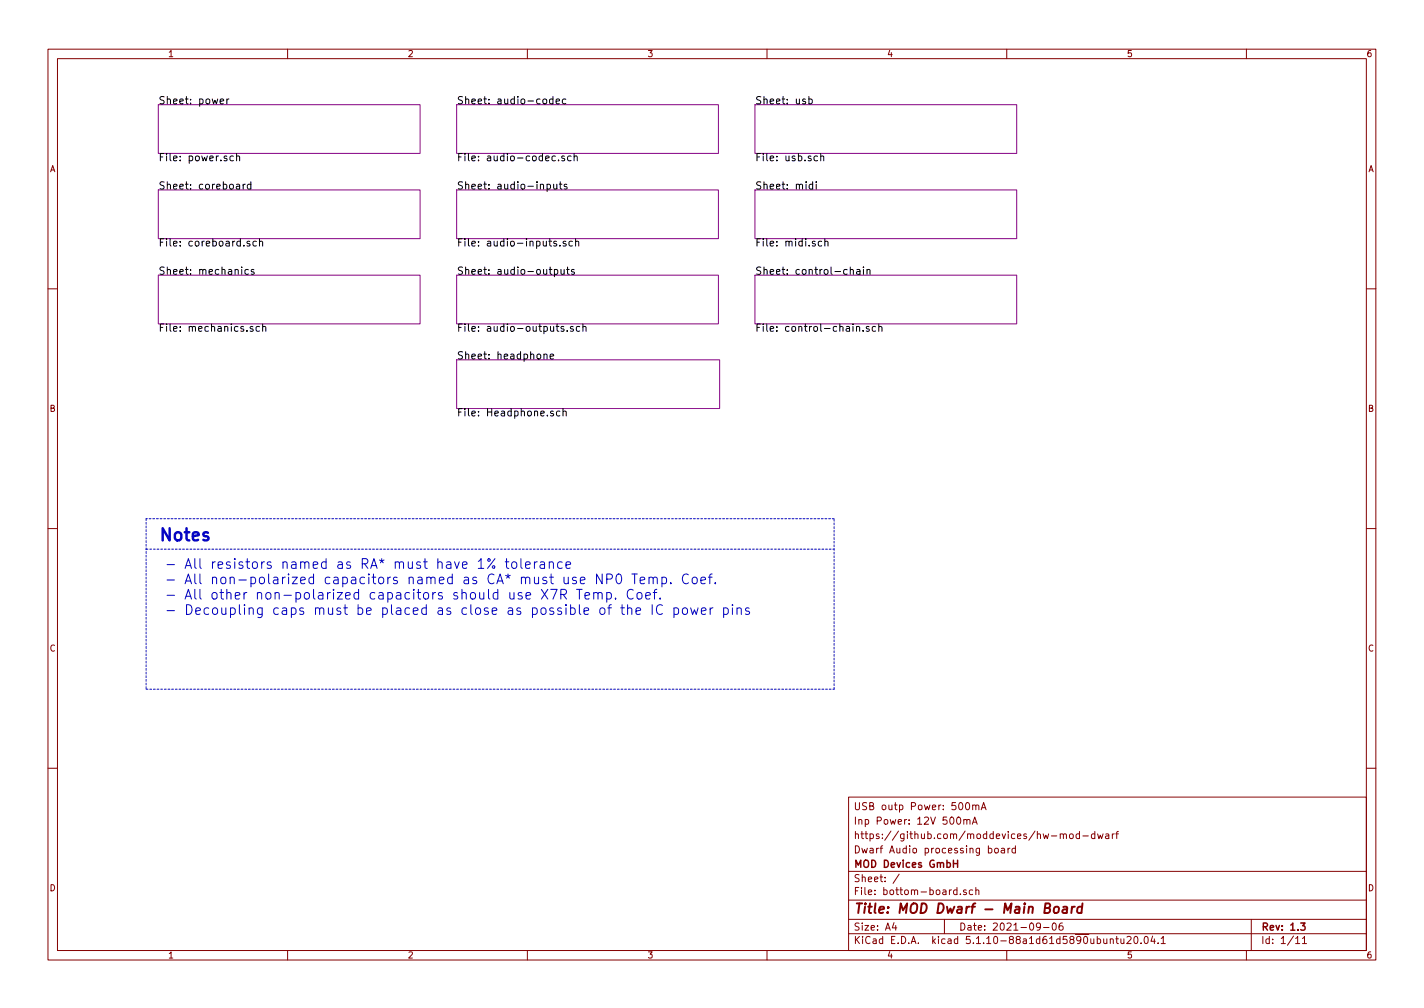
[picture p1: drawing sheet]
<svg xmlns="http://www.w3.org/2000/svg" width="297mm" height="210mm" viewBox="0 0 297 210" stroke-linecap="round" stroke-linejoin="round" font-family="sans-serif">
<g fill="none" stroke="#840000" stroke-width=".21">
<path d="M10 10.3h277v189.9h-277zM12 12.2h273v186.1h-273zM60 10.3v1.9M110 10.3v1.9M160 10.3v1.9M210 10.3v1.9M260 10.3v1.9M10 60.2h2M285 60.2h2M10 110.3h2M285 110.3h2M10 160.2h2"/>
<path d="M177 166.3h108v32h-108zM199.7 170.6l.2-.2a.8 .8 0 0 1 .5 .8 .8 .8 0 0 1-.5 .7l-.4-.5zM201 171.1l.3-.2 .3 .1 .1 .9M201 170.9v1M201.5 167.6l.3-.2a.8 .8 0 0 1 .5 .8 .8 .8 0 0 1-.5 .7l-.4-.6zM201.7 171.1l.2-.2 .4 .1v.9M202.8 171.9l.5-1.5 .5 1.5M202.9 168l.2-.1 .4 .1 .1 .9M202.9 167.9v1M203 171.5h.7M203.6 168.1l.2-.2 .3 .1 .1 .9M204.7 168.9l.5-1.5 .5 1.5"/>
<path d="M204.8 168.5h.7M206.2 177l.4-.1 .3 .3-.1 .6-.2 .1-.4-.1M207.5 177.1l.2-.2 .5 .2v.7l-.2 .1-.5-.1zM208.9 177h.6v.9M209.5 177.3l-.5 .1-.2 .2 .2 .3 .5-.1M210.3 176.9v1M210.7 176.9l-.4 .3M211.8 177l-.4-.1-.3 .3 .1 .6 .2 .1 .4-.1M211.8 176.4v1.5M221.2 174.1l.2-.2 .3 .1 .1 .9M221.2 173.9v1M221.8 174.1l.2-.2 .4 .1 .1 .9"/>
<path d="M223.2 174.1l.2-.2 .4 .2 .1 .5-.2 .2-.3 .1-.2-.1zM225.2 174l-.5-.1-.2 .3 .1 .6h.6M225.2 173.4v1.5M225.9 174.4h1.1M228.4 174l-.5-.1-.2 .3v.6l.2 .1 .5-.1M228.4 173.4v1.5M229 173.9l.2 1 .3-.7 .3 .7 .3-1M230.7 174h.5l.1 .9M231.3 174.3l-.5 .1-.2 .2 .2 .3 .5-.1M232 173.9v1M232.4 173.9l-.4 .3M232.7 173.9h.6"/>
<path d="M233.3 173.4l-.4 .3v1.2M285 160.2h2M60 198.3v1.9M110 198.3v1.9M160 198.3v1.9M177 194.8h108M177 191.8h108M177 187.8h108M177 181.8h108M186.5 192.5l-.4 1h1M186.8 193v1M187.6 182.3l-1.3 2"/>
<path d="M197 191.8v3M199.6 185.7l-.4-.1-.3 .3 .1 .6 .2 .1 .4-.1M199.6 185.1v1.5M200.3 186.5v.1M201.5 185.7l-.3-.1-.2 .2v.2l.5 .2v.3h-.5M202.9 185.7l-.4-.1-.3 .3 .1 .6 .2 .1 .4-.1M203.6 185.7l.2-.1 .3 .1 .1 .9M203.6 185.1v1.5M210 198.3v1.9M217 193.2l-.2 .3-.5-.1-.1-.2v-.4l.3-.3 .4 .1 .1 .2a1.01 1.01 0 0 1-.4 1.2h-.3M217.7 193.5h1.1M219.6 192.7l.4-.2a.86 .86 0 0 1-.2 1.5l-.2-.1-.1-.4z"/>
<path d="M221.6 192.5l-.4 .1a1.11 1.11 0 0 0-.1 1.3l.4 .1 .2-.1 .1-.5-.3-.3-.4 .1-.2 .2M231.6 196l.2-.2 .4 .1v.9M231.6 195.8v1M232.7 195.8h.6M232.9 195.3v1.3l.4 .2M233.8 195.8l.1 .9 .3 .1 .2-.1M234.4 195.8v1M235.1 195.5l.6-.2 .2 .5-.9 1h.9M236.7 195.4l.2-.1a.81 .81 0 0 1 .5 .8 .81 .81 0 0 1-.5 .7 1 1 0 0 1-.2-1.4zM238 196.7v.1M238.8 195.5l.3-.2a.86 .86 0 0 1-.1 1.5l-.2-.1-.1-.4zM240.4 195.2l-.3 1.1h.9"/>
<path d="M240.8 195.8v1M241.6 196.7v.1M242.2 195.8l.4-.5v1.5M242.2 196.8h.9M260 198.3v1.9M261 191.8v6.5M270.3 195.8l.4-.5v1.5M270.3 196.8h.8M271.7 195.8l.4-.5v1.5M271.7 196.8h.8"/>
</g>
<path d="M198.9 179.4v1.5M199.7 179.4v1.5M198.9 180.1h.8M271.3 192.5h.9l-.5 .6 .5 .1v.7l-.2 .1-.7-.1" fill="none" stroke="#840000" stroke-width=".3"/>
<path d="M220 189.3l.3-.2 .5 .2v.8l-.2 .2a.49 .49 0 0 1-.8-.2zM221.8 189.2h.8l-.1 1.2M222.6 189.6l-.7 .1a.4 .4 0 0 0-.3 .3 .4 .4 0 0 0 .2 .4l.7-.1M223.6 189.1l-.1 1.3M224.2 189.1l-.4 .1-.2 .3M225.7 189.2l-.5-.1-.4 .2-.1 .8 .3 .3 .6-.1M225.8 188.4l-.2 2" fill="none" stroke="#840000" stroke-width=".41"/>
<path d="M33 39.6h54.6v10.2h-54.6zM33 21.8h54.6v10.2h-54.6zM95.2 21.8h54.7v10.2h-54.7zM95.2 39.6h54.7v10.2h-54.7zM157.5 39.6h54.6v10.2h-54.6zM157.5 21.8h54.6v10.2h-54.6zM33 57.4h54.6v10.2h-54.6zM95.2 57.4h54.7v10.2h-54.7zM157.5 57.4h54.6v10.2h-54.6zM95.2 75.1h54.9v10.1h-54.9z" fill="none" stroke="#840084" stroke-width=".21"/>
<g fill="none" stroke="#000" stroke-width=".21">
<path d="M45.9 21.2l.8-.2-.1-.3-.4-.1-.3 .2 .1 .8h.6M47.3 20.6v1.1M47.8 20.6l-.5 .3M48.7 32.6l-.4-.1-.3 .3 .1 .7h.6M49.4 38.5h.5l.1 .9M49.4 32.7l.2-.2 .3 .1 .1 .9M49.4 32v1.5M50 38.8l-.5 .1-.2 .2 .2 .3h.5M50.7 38.4v1M51.2 38.4l-.5 .3M52.3 38.5l-.4-.1-.3 .3 .1 .7h.6M52.3 37.9v1.5"/>
<path d="M114.1 38.5l.5-.1 .2 .3-.1 .7h-.6M115.3 20.7l-.4-.1-.3 .3 .2 .7h.5M115.3 20.1v1.6M115.5 38.4l.1 1h.3l.3-.1M116 21.2l.7-.2v-.3l-.5-.1-.2 .2 .1 .8h.6M116.2 38.4v1M116.5 33.4v.1M116.7 38.4h.5M116.9 37.9v1.3l.3 .2M117.7 32.6l-.3-.1-.2 .2v.3l.5 .1v.4h-.5M118 20.7l-.4-.1-.3 .3 .1 .7h.6M118.2 38.5l-.3-.1-.2 .2v.3l.5 .1v.4h-.5"/>
<path d="M119.1 32.6l-.4-.1-.3 .3 .1 .7h.6M119.8 32.7l.2-.2 .3 .1 .1 .9M119.8 32v1.5M168.7 20.7l.5-.1 .2 .3-.1 .7h-.6M168.7 20.1v1.6M169.5 38.5l-.4-.1-.3 .3 .1 .7h.6M169.5 37.9v1.5M170.3 37.9v.1M170.3 38.4v1M170.5 32.6l-.4-.1-.3 .3 .2 .7h.5M171.2 32.7l.2-.2 .4 .1v.9M171.2 32v1.5"/>
<path d="M51.8 56.3l-.4-.1-.3 .3 .1 .6h.6M52.1 50.4l-.4-.1-.2 .2 .1 .2 .5 .2v.4h-.6M53 56.3l-.4-.1-.2 .2 .1 .2 .5 .2v.3h-.6M53.5 50.4l-.5-.1-.2 .3 .1 .7h.6M54.1 50.4l.3-.1 .3 .1 .1 .9M54.1 49.8v1.5M115.6 56.3l.5-.1 .3 .3-.2 .6h-.6M115.6 56.2v1.5M116.1 50.4l-.4-.1-.2 .2 .1 .2 .5 .2v.4h-.6M116.8 51.2v.1M117 56.2l.1 .9 .3 .1 .3-.1M117.7 56.2v1"/>
<path d="M118 50.4l-.3-.1-.3 .2 .1 .2 .5 .2v.4h-.6M118.2 56.2h.5M118.4 55.7v1.3l.3 .2M119.4 50.4l-.4-.1-.3 .3 .1 .7h.6M119.8 56.3l-.4-.1-.2 .2 .1 .2 .5 .2v.3h-.6M120.1 50.4l.2-.1 .3 .1 .1 .9M120.1 49.8v1.5M171.4 50.4l-.4-.1-.3 .3 .1 .7h.6M172.1 50.4l.2-.1 .3 .1 .1 .9M172.1 49.8v1.5M177.4 56.3l.2-.1 .3 .1 .1 .9M177.4 55.7v1.5"/>
<path d="M178.7 56.3h.6l.1 .9M179.4 56.6h-.5a.3 .3 0 0 0-.3 .3 .3 .3 0 0 0 .3 .3l.5-.1M180.1 55.7v.1M180.1 56.2v1M180.8 56.3l.3-.1 .3 .1 .1 .9M180.8 56.2v1M52.8 68.2l-.4-.1-.2 .2v.2l.6 .2v.3h-.6M54.1 68.2l-.4-.1-.3 .3 .1 .6h.6M54.8 68.2l.2-.1 .4 .1v.9M54.8 67.6v1.5M113.5 74l.2-.1h.3l.1 1M113.5 73.9v1"/>
<path d="M114.8 74.4l.7-.2-.1-.3h-.4l-.2 .2v.7h.6M117.6 68.2l-.4-.1-.2 .2 .1 .2 .5 .2v.3h-.6M118.3 69v.1M119.6 68.2l-.4-.1-.2 .2v.2l.6 .2v.3h-.6M120.9 68.2l-.4-.1-.3 .3 .1 .6h.6M121.6 68.2l.2-.1 .4 .1 .1 .9M121.6 67.6v1.5M178.7 68.2l.2-.1 .3 .1 .1 .9M180 69v.1M181.3 68.2l-.4-.1-.2 .2 .1 .2 .5 .2v.3h-.6M182.7 68.2l-.5-.1-.3 .3 .2 .6h.6M183.3 68.2l.2-.1 .4 .1 .1 .9"/>
<path d="M183.3 67.6v1.5M115.4 85.8l-.3-.1-.3 .2 .1 .3 .5 .1v.4h-.6M116.8 85.8l-.4-.1-.3 .3 .1 .7h.6M117.4 85.9l.3-.2 .3 .1 .1 1M117.4 85.2v1.6"/>
</g>
<path d="M30.5 114.5h143.5M30.5 108.2v35.6M174 108.2h-143.5M30.5 143.8h143.5M174 143.8v-35.6" fill="none" stroke="#0000c2" stroke-width=".21" stroke-dasharray=".4 .4"/>
<g fill="none" stroke="#0000c2" stroke-width=".21">
<path d="M101.8 116.6h.4v.4h-.4zM102.8 118.1h.3v.4h-.3zM103.3 116.5l-1.6 2.1M105.4 117.2h.7M105.7 116.5v1.8l.1 .2 .3 .1M106.8 117.4a.54 .54 0 0 1 .6-.2 .54 .54 0 0 1 .4 .4v.6a.55 .55 0 0 1-.5 .4 .55 .55 0 0 1-.6-.4zM108.7 116.5v1.8l.3 .3M109.6 117.9l1-.2-.1-.4-.6-.1-.3 .3 .1 1h.8M111.5 117.2v1.4M112.1 117.2l-.4 .1-.2 .3M112.7 117.3h.8l.1 1.3M113.6 117.7l-.7 .1a.4 .4 0 0 0-.3 .4 .4 .4 0 0 0 .3 .4l.7-.1"/>
<path d="M114.6 117.4a.49 .49 0 0 1 .4-.2 .49 .49 0 0 1 .4 .3v1.1M114.6 117.2v1.4M117.3 117.3l-.6-.1-.4 .4v.6l.2 .3h.8M118.1 117.9l.9-.2-.1-.4-.6-.1-.2 .3 .1 1h.7M125.6 119.7v2.1l-1.2-2.1v2.1M128.7 119.9l.5-.2a1.27 1.27 0 0 1 0 2.1 1.12 1.12 0 0 1-.5-1.9zM131.8 119.7h1.1M132.4 119.7v2.1M143.6 119.9a.82 .82 0 0 0-1 0 .82 .82 0 0 0-.3 1 .75 .75 0 0 0 .4 .8 .75 .75 0 0 0 .9-.1M148.5 119.7l-.4 .1v.2v1.8M114.9 122.9h1.3l-.9 2.1M117 124h.8a.55 .55 0 0 0 .4-.5 .55 .55 0 0 0-.4-.6h-.8v2.1"/>
<path d="M117.5 124l.7 1M120.9 122.9v2.1M122 124.3l1-.2-.1-.4-.6-.1-.3 .3 .1 1h.8M123.9 123.8a.51 .51 0 0 1 .8 .1v1.1M123.9 123.6v1.4M124.7 123.9l.1-.2a.49 .49 0 0 1 .8 .2v1.1M126.6 120.8h.7a.55 .55 0 0 0 .5-.5 .55 .55 0 0 0-.5-.6h-.7v2.1M126.6 123.7l.6-.1 .3 .4v.6l-.2 .3h-.7M126.6 123.6v2M128.4 124.8v.2M129.5 126.8h.8M129.8 126.1v1.8v.2l.5 .1"/>
<path d="M130.9 127a.51 .51 0 0 1 .9 .1v1.1M130.9 126.1v2.1M132.1 123.1a.82 .82 0 0 0-1 0 .82 .82 0 0 0-.3 1 .75 .75 0 0 0 .4 .8 .75 .75 0 0 0 .9-.1M132.7 127.5l.9-.2-.1-.4-.6-.1-.2 .3 .1 1h.7M132.9 123.8a.54 .54 0 0 1 .6-.2 .54 .54 0 0 1 .4 .4v.6a.53 .53 0 0 1-.5 .4 .53 .53 0 0 1-.5-.4zM133.5 121.1l1-.2-.1-.4-.6-.1-.3 .3 .1 1h.8M134.7 124.3l1-.2-.1-.4-.6-.1-.3 .3 .1 1h.8M135.4 120.6a.49 .49 0 0 1 .4-.2 .49 .49 0 0 1 .4 .3v1.1M135.4 120.4v1.4M136 126.1v2.1M136.2 120.7l.3-.3 .5 .1 .1 1.3M136.2 123.6h.8"/>
<path d="M137 122.9l-.5 .3v1.8M137.7 124.8v.2M138.1 120.5a.65 .65 0 0 1 .9 .1v1a.65 .65 0 0 1-.9 .1M138.1 120.4v2M138.2 126.3a.82 .82 0 0 0-1 0 .82 .82 0 0 0-.3 1 .75 .75 0 0 0 .4 .8 .75 .75 0 0 0 .9-.1M139.9 121.6v.2M140.6 126.9a.65 .65 0 0 1 .9 .1v1a.65 .65 0 0 1-.9 .1M140.6 126.8v2M142.4 127a.54 .54 0 0 1 .6-.2 .54 .54 0 0 1 .4 .4v.6a.55 .55 0 0 1-.5 .4 .55 .55 0 0 1-.6-.4zM144.1 126.8l.4 1.4 .4-1 .3 1 .4-1.4M144.5 120.6a.54 .54 0 0 1 .5-.2 .54 .54 0 0 1 .4 .4v.6a.55 .55 0 0 1-.5 .4 .55 .55 0 0 1-.5-.4zM146.2 121.1l1-.2-.1-.4-.6-.1-.3 .3 .1 1h.8"/>
<path d="M146.3 127.5l1-.2-.1-.4-.6-.1-.3 .3 .1 1h.8M147.8 120.4h.7M148.1 126.8v1.4M148.7 126.8l-.4 .1-.2 .3M149.2 121.6v.2M151 126.9l.5-.1 .4 .4v.6l-.2 .3h-.7M151 126.8v2M152.8 126.1v.2M152.8 126.8v1.4M153.7 127a.51 .51 0 0 1 .9 .1v1.1M153.7 126.8v1.4M156.3 126.9l-.5-.1-.3 .3 .1 .3 .7 .2v.5h-.8"/>
</g>
<text font-size="3.5" fill="#0000c2" x="33" y="112.8">Notes</text>
<g font-size="2.8" fill="#0000c2">
<text x="34.3" y="118.7">- All resistors named as RA* must have 1% tolerance</text>
<text x="34.3" y="121.9">- All non-polarized capacitors named as CA* must use NP0 Temp. Coef.</text>
<text x="34.3" y="125.1">- All other non-polarized capacitors should use X7R Temp. Coef.</text>
<text x="34.3" y="128.3">- Decoupling caps must be placed as close as possible of the IC power pins</text>
</g>
<text font-size="2.8" fill="#840000" x="178" y="190.5">Title: MOD Dwarf - Main Board</text>
<g font-size="2.1">
<text x="33" y="21.7">Sheet: power</text>
<text x="95.2" y="21.7">Sheet: audio-codec</text>
<text x="157.5" y="21.7">Sheet: usb</text>
<text x="33" y="33.6">File: power.sch</text>
<text x="95.2" y="33.6">File: audio-codec.sch</text>
<text x="157.5" y="33.6">File: usb.sch</text>
<text x="33" y="39.5">Sheet: coreboard</text>
<text x="95.2" y="39.5">Sheet: audio-inputs</text>
<text x="157.5" y="39.5">Sheet: midi</text>
<text x="33" y="51.4">File: coreboard.sch</text>
<text x="95.2" y="51.4">File: audio-inputs.sch</text>
<text x="157.5" y="51.4">File: midi.sch</text>
<text x="33" y="57.3">Sheet: mechanics</text>
<text x="95.2" y="57.3">Sheet: audio-outputs</text>
<text x="157.5" y="57.3">Sheet: control-chain</text>
<text x="33" y="69.2">File: mechanics.sch</text>
<text x="95.2" y="69.2">File: audio-outputs.sch</text>
<text x="157.5" y="69.2">File: control-chain.sch</text>
<text x="95.2" y="74.9">Sheet: headphone</text>
<text x="95.2" y="86.8">File: Headphone.sch</text>
</g>
<g font-size="2.1" fill="#840000">
<text x="178" y="172">Inp Power: 12V 500mA</text>
<text x="178" y="169">USB outp Power: 500mA</text>
<text x="178" y="178">Dwarf Audio processing board</text>
<text x="178" y="175">https://github.com/moddevices/hw-mod-dwarf</text>
<text x="178" y="184">Sheet: /</text>
<text x="178" y="181">MOD Devices GmbH</text>
<text x="178" y="186.7">File: bottom-board.sch</text>
<text x="178" y="196.9">KiCad E.D.A. kicad 5.1.10-88a1d61d5890ubuntu20.04.1</text>
<text x="178" y="194.1">Size: A4</text>
<text x="200" y="194.1">Date: 2021-09-06</text>
<text x="263" y="194.1">Rev: 1.3</text>
<text x="263" y="196.9">Id: 1/11</text>
</g>
<g font-size="1.8" fill="#840000">
<text x="35" y="11.9">1</text>
<text x="85" y="11.9">2</text>
<text x="135" y="11.9">3</text>
<text x="185" y="11.9">4</text>
<text x="235" y="11.9">5</text>
<text x="285" y="11.9">6</text>
<text x="10.4" y="35.9">A</text>
<text x="285.4" y="35.9">A</text>
<text x="10.4" y="85.9">B</text>
<text x="285.4" y="85.9">B</text>
<text x="10.4" y="135.9">C</text>
<text x="285.4" y="135.9">C</text>
<text x="10.4" y="185.9">D</text>
<text x="285.4" y="185.9">D</text>
<text x="35" y="199.9">1</text>
<text x="85" y="199.9">2</text>
<text x="135" y="199.9">3</text>
<text x="185" y="199.9">4</text>
<text x="235" y="199.9">5</text>
<text x="285" y="199.9">6</text>
</g>
</svg>
